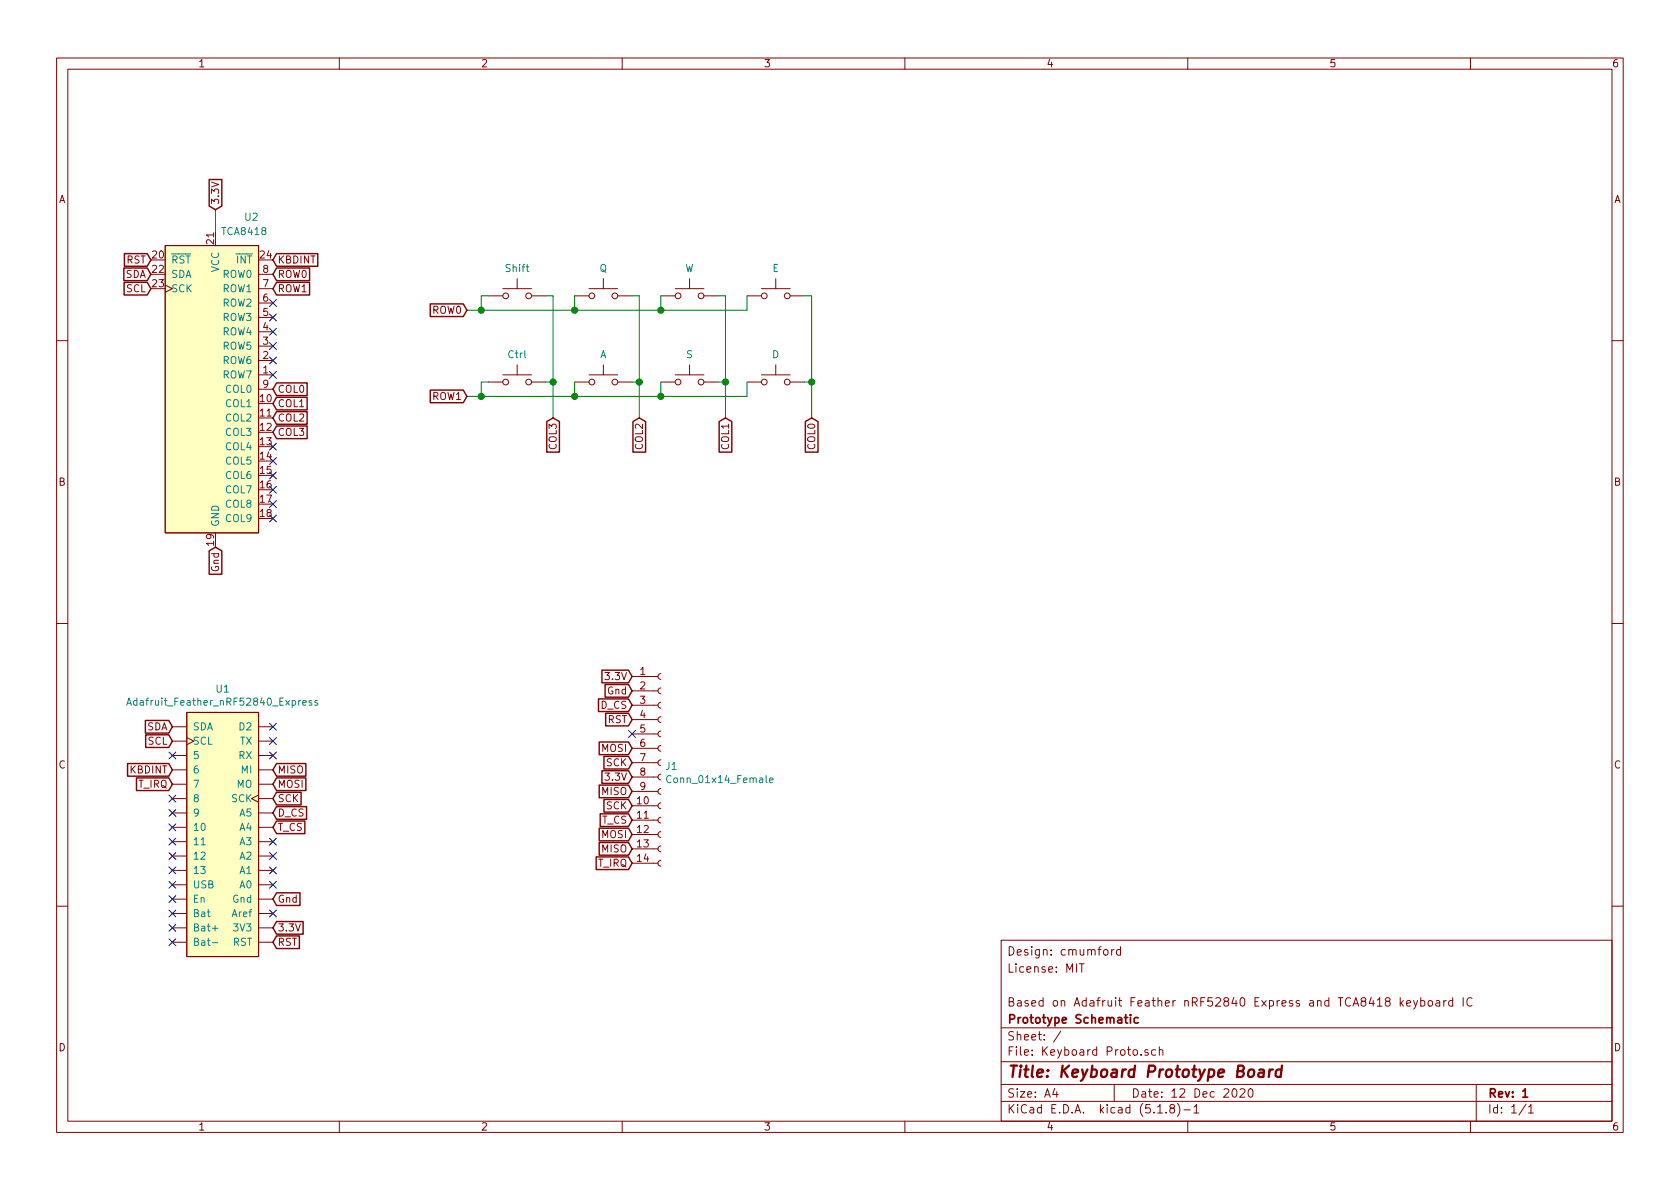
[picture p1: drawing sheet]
<svg xmlns="http://www.w3.org/2000/svg" width="297mm" height="210mm" viewBox="0 0 297 210" stroke-linecap="round" stroke-linejoin="round" font-family="sans-serif">
<g fill="none" stroke="#840000" stroke-width=".18">
<path d="M10 10.3h277v189.9h-277zM12 12.2h273v186.1h-273zM60 10.3v1.9M110 10.3v1.9M160 10.3v1.9M210 10.3v1.9M260 10.3v1.9M29.2 43.4h16.5v50.8h-16.5zM29.2 50.4l1.3 .6-1.3 .7M45.7 58.7h2.6M45.7 56.1h2.6M45.7 53.6h2.6"/>
<path d="M45.7 51h2.6M45.7 48.5h2.6M86.4 52.3h2.5M88.9 51h5.1M91.4 49.3v1.7M94 52.3h2.5M101.6 52.3h2.5M104.1 51h5.1M106.7 49.3v1.7M109.2 52.3h2.6M116.8 52.3h2.6M119.4 51h5.1"/>
<path d="M121.9 49.3v1.7M124.5 52.3h2.5M132.1 52.3h2.5M134.6 51h5.1M137.2 49.3v1.7M139.7 52.3h2.5M10 60.2h2M45.7 66.3h2.6M45.7 63.7h2.6M45.7 61.2h2.6M45.7 68.8h2.6M86.4 67.6h2.5"/>
<path d="M88.9 66.3h5.1M91.4 64.5v1.8M94 67.6h2.5M101.6 67.6h2.5M104.1 66.3h5.1M106.7 64.5v1.8M109.2 67.6h2.6M116.8 67.6h2.6M119.4 66.3h5.1M121.9 64.5v1.8M124.5 67.6h2.5M132.1 67.6h2.5"/>
<path d="M134.6 66.3h5.1M137.2 64.5v1.8M139.7 67.6h2.5M285 60.2h2M10 110.3h2M111.8 119.6h4.5M116.8 119.1l-.3 .1-.2 .4 .1 .3 .4 .2M285 110.3h2M30.5 128.5h2.5M30.5 131.1h2.5M30.5 138.7h2.5M30.5 136.1h2.5"/>
<path d="M30.5 133.6h2.5M33 126h12.7v43.2h-12.7zM33 130.4l1.3 .7-1.3 .6M45.7 128.5h2.6M45.7 131.1h2.6M45.7 138.7h2.6M45.7 136.1h2.6M45.7 133.6h2.6M111.8 139.9h4.5M111.8 137.4h4.5M111.8 134.9h4.5M111.8 132.3h4.5"/>
<path d="M111.8 129.8h4.5M111.8 127.2h4.5M111.8 124.7h4.5M111.8 122.2h4.5M116.8 139.4l-.3 .1-.2 .4 .1 .4 .4 .2M116.8 136.9l-.3 .1-.2 .3 .1 .4 .4 .2M116.8 134.4l-.3 .1-.2 .3 .1 .4 .4 .2M116.8 131.8l-.3 .1-.2 .4 .1 .3 .4 .2M116.8 129.3l-.3 .1-.2 .3 .1 .4 .4 .2M116.8 126.7l-.3 .1-.2 .4 .1 .4 .4 .2M116.8 124.2l-.3 .1-.2 .3 .1 .4 .4 .2M116.8 121.7l-.3 .1-.2 .3 .1 .4 .4 .2"/>
<path d="M30.5 151.4h2.5M30.5 153.9h2.5M30.5 156.5h2.5M30.5 159h2.5M30.5 148.8h2.5M30.5 146.3h2.5M30.5 143.8h2.5M30.5 141.2h2.5M45.7 140.6l-1.3 .6 1.3 .7M45.7 151.4h2.6M45.7 153.9h2.6M45.7 156.5h2.6"/>
<path d="M45.7 159h2.6M45.7 148.8h2.6M45.7 146.3h2.6M45.7 143.8h2.6M45.7 141.2h2.6M111.8 152.6h4.5M111.8 150.1h4.5M111.8 147.6h4.5M111.8 145h4.5M111.8 142.5h4.5M116.8 152.1l-.3 .1-.2 .4 .1 .4 .4 .2M116.8 149.6l-.3 .1-.2 .3 .1 .4 .4 .2"/>
<path d="M116.8 147.1l-.3 .1-.2 .3 .1 .4 .4 .2M116.8 144.5l-.3 .1-.2 .4 .1 .3 .4 .2M116.8 142l-.3 .1-.2 .3 .1 .4 .4 .2M10 160.2h2M30.5 161.5h2.5M30.5 164.1h2.5M30.5 166.6h2.5M45.7 161.5h2.6M45.7 164.1h2.6M45.7 166.6h2.6M177 166.3h108v32h-108zM190.8 170.4h.9"/>
<path d="M191.3 170.4v1.5M195.2 168l.2-.1 .4 .1v.8l-.2 .1-.4-.1zM196.5 167.9v1M197 167.9l-.5 .3M198.1 168l-.4-.1-.3 .3 .1 .6 .2 .1 .4-.1M198.1 167.4v1.5M247.6 176.4v1.5M247.7 177.4l.4 .5M248.1 176.9l-.5 .6M248.7 177.4l.7-.1v-.3l-.5-.1-.2 .2 .1 .7h.6M249.9 176.9l.4 1M250.6 176.9l-.5 1.4-.2 .1"/>
<path d="M251.2 177l.4-.1 .3 .3v.6l-.3 .1-.4-.1M251.2 176.4v1.5M252.6 177.1l.2-.2 .4 .2v.7l-.2 .1-.4-.1zM253.9 177h.6l.1 .9M254.6 177.3l-.5 .1-.3 .2 .3 .3 .5-.1M255.3 176.9v1M255.7 176.9l-.4 .3M256.8 177l-.4-.1-.3 .3 .1 .6 .2 .1 .4-.1M256.8 176.4v1.5M258.7 176.4v1.5M260.3 176.6a.59 .59 0 0 0-.8 0 .59 .59 0 0 0-.1 .7 .56 .56 0 0 0 .2 .5 .56 .56 0 0 0 .7 0M285 160.2h2"/>
<path d="M60 198.3v1.9M110 198.3v1.9M160 198.3v1.9M177 194.8h108M177 191.8h108M177 187.8h108M177 181.8h108M186.5 192.5l-.4 1h1M186.8 193v1M187.6 182.3l-1.3 2M197 191.8v3M201.8 186.5v.1"/>
<path d="M203 185.7l-.4-.1-.2 .2 .1 .2 .5 .2v.3h-.6M204.3 185.7l-.4-.1-.3 .3 .1 .6 .2 .1 .4-.1M204.7 196.8h.8M205 185.7l.2-.1 .3 .1 .1 .9M205 185.1v1.5M206.2 196.7v.1M207.1 196l-.3-.3 .2-.3a.48 .48 0 0 1 .6 .1l-.1 .4a.52 .52 0 0 0-.6 .2 .52 .52 0 0 0 .1 .6l.4 .1 .2-.1 .1-.4-.3-.3M208.2 195.1a1.71 1.71 0 0 1 0 2.3M209.3 196.3h1.2M210 198.3v1.9M211.1 195.8l.4-.5v1.5M211.1 196.8h.9"/>
<path d="M218 192.7l.2-.2a.8 .8 0 0 1 .5 .8 .8 .8 0 0 1-.5 .7l-.2-.1-.2-.4zM219.3 192.7l.2-.2h.3l.3 .5-.9 1h.9M220.8 192.7l.4-.2a.94 .94 0 0 1 0 1.5 .79 .79 0 0 1-.4-1.3zM260 198.3v1.9M261 191.8v6.5M269.8 195.2l-1.2 2M270.3 195.8l.4-.5v1.5M270.3 196.8h.8"/>
<circle cx="89.4" cy="52.3" r=".51"/>
<circle cx="93.5" cy="52.3" r=".51"/>
<circle cx="104.6" cy="52.3" r=".51"/>
<circle cx="108.7" cy="52.3" r=".51"/>
<circle cx="119.9" cy="52.3" r=".51"/>
<circle cx="124" cy="52.3" r=".51"/>
<circle cx="135.1" cy="52.3" r=".51"/>
<circle cx="139.2" cy="52.3" r=".51"/>
<circle cx="89.4" cy="67.6" r=".51"/>
<circle cx="93.5" cy="67.6" r=".51"/>
<circle cx="104.6" cy="67.6" r=".51"/>
<circle cx="108.7" cy="67.6" r=".51"/>
<circle cx="119.9" cy="67.6" r=".51"/>
<circle cx="124" cy="67.6" r=".51"/>
<circle cx="135.1" cy="67.6" r=".51"/>
<circle cx="139.2" cy="67.6" r=".51"/>
</g>
<path d="M199.9 179.4v.2M199.9 179.9v1M201.2 180l-.4-.1-.3 .3 .1 .6 .2 .1 .4-.1M269.2 193l.5-.5v1.5M269.2 194h.9" fill="none" stroke="#840000" stroke-width=".3"/>
<path d="M222.7 189.2h.7v1.2M223.5 189.6l-.7 .1a.4 .4 0 0 0-.3 .3 .4 .4 0 0 0 .2 .4l.7-.1M224.5 189.1l-.2 1.3M225.1 189.1a.55 .55 0 0 0-.7 .4M226.6 189.2a.68 .68 0 0 0-1 .3v.8l.3 .1 .5-.1M226.7 188.4l-.3 2" fill="none" stroke="#840000" stroke-width=".41"/>
<g fill="#ffffc2" stroke="#ffffc2" stroke-width=".18">
<path d="M33 126h12.7v43.2h-12.7z"/>
<path d="M29.2 43.4h16.5v50.8h-16.5z"/>
</g>
<path d="M22.4 124.7l.4-1.3 .4 1.3M22.5 124.4h.6M53.5 124.3l.7-.1-.1-.3h-.4l-.2 .1 .1 .7h.5M55.1 123.9h-.3l-.2 .1 .1 .2 .4 .2v.3h-.5M56.1 123.9h-.3l-.1 .1v.2l.4 .2v.3h-.4M118.6 137.3a.6 .6 0 0 0-.8 .4 .6 .6 0 0 0 .6 .7l.2-.1M136.1 138l.6-.1-.1-.3h-.4l-.1 .1v.6h.5M37.5 164.2h1M37.5 166.7h1" fill="none" stroke="#008484" stroke-width=".18"/>
<g fill="none" stroke="#008400" stroke-width=".18">
<path d="M38.1 37.1v3.8M86.4 52.3h-1.3v2.6M96.5 52.3h1.3v21.6M101.6 52.3v2.6M111.8 52.3h1.2v21.6M116.8 52.3v2.6M127 52.3h1.3v21.6M132.1 52.3v2.6h-49.6M142.2 52.3h1.3v21.6M86.4 67.6h-1.3v2.5M96.5 67.6h1.3M101.6 67.6v2.5"/>
<path d="M111.8 67.6h1.2M116.8 67.6v2.5M127 67.6h1.3M132.1 67.6v2.5h-49.6M142.2 67.6h1.3"/>
</g>
<g fill="none" stroke="#840000" stroke-width=".25">
<path d="M37 31.7h2.2v4.7l-1.1 .7-1.1-.7zM21.9 47.4h4.1l.7 1.1-.7 1.1h-4.1zM21.9 49.9h4.1l.7 1.1-.7 1.2h-4.1zM22 44.9h4l.7 1.1-.7 1.1h-4zM48.9 47.4h5.8v2.2h-5.8l-.6-1.1zM48.9 49.9h5.8v2.3h-5.8l-.6-1.2zM48.9 44.9h7.3v2.2h-7.3l-.6-1.1zM76.1 53.7h5.8l.6 1.2-.6 1.1h-5.8zM48.9 72.8h5.4v2.2h-5.4l-.6-1.1zM48.9 75.3h5.4v2.3h-5.4l-.6-1.2zM48.9 70.3h5.4v2.2h-5.4l-.6-1.1zM48.9 67.7h5.4v2.2h-5.4l-.6-1.1z"/>
<path d="M76.1 69h5.8l.6 1.1-.6 1.1h-5.8zM96.7 74.5l1.1-.6 1.1 .6v5.5h-2.2zM111.9 74.5l1.1-.6 1.1 .6v5.5h-2.2zM127.2 74.5l1.1-.6 1.1 .6v5.5h-2.2zM142.4 74.5l1.1-.6 1.1 .6v5.5h-2.2zM37 97.4l1.1-.6 1.1 .6v4.1h-2.2zM106.4 118.5h4.7l.7 1.1-.7 1.1h-4.7zM22.6 135h7.2l.7 1.1-.7 1.2h-7.2zM24.1 137.6h5.7l.7 1.1-.7 1.1h-5.7zM25.7 127.4h4.1l.7 1.1-.7 1.1h-4.1zM25.8 129.9h4l.7 1.2-.7 1.1h-4zM48.9 135h5.2v2.3h-5.2l-.6-1.2z"/>
<path d="M48.9 137.6h5.2v2.2h-5.2l-.6-1.1zM105.8 123.6h5.3l.7 1.1-.7 1.1h-5.3zM105.9 131.2h5.2l.7 1.1-.7 1.1h-5.2zM105.9 138.8h5.2l.7 1.1-.7 1.2h-5.2zM106.4 136.3h4.7l.7 1.1-.7 1.1h-4.7zM106.8 133.8h4.3l.7 1.1-.7 1.1h-4.3zM107 121.1h4.1l.7 1.1-.7 1.1h-4.1zM107.1 126.1h4l.7 1.1-.7 1.2h-4zM48.9 145.2h5v2.2h-5l-.6-1.1zM48.9 157.9h4.1v2.2h-4.1l-.6-1.1zM48.9 140.1h4.3v2.2h-4.3l-.6-1.1zM48.9 142.6h5.3v2.3h-5.3l-.6-1.1z"/>
<path d="M105.4 151.5h5.7l.7 1.1-.7 1.2h-5.7zM105.9 146.5h5.2l.7 1.1-.7 1.1h-5.2zM105.9 149h5.2l.7 1.1-.7 1.1h-5.2zM106.1 143.9h5l.7 1.1-.7 1.1h-5zM106.8 141.4h4.3l.7 1.1-.7 1.1h-4.3zM48.9 163h4.7v2.2h-4.7l-.6-1.1zM48.9 165.5h4v2.2h-4l-.6-1.1z"/>
</g>
<g fill="#008400" stroke="#008400" stroke-width=".25">
<circle cx="116.8" cy="70.1" r=".51"/>
<circle cx="128.3" cy="67.6" r=".51"/>
<circle cx="113" cy="67.6" r=".51"/>
<circle cx="85.1" cy="54.9" r=".51"/>
<circle cx="116.8" cy="54.9" r=".51"/>
<circle cx="101.6" cy="54.9" r=".51"/>
<circle cx="101.6" cy="70.1" r=".51"/>
<circle cx="97.8" cy="67.6" r=".51"/>
<circle cx="85.1" cy="70.1" r=".51"/>
<circle cx="143.5" cy="67.6" r=".51"/>
</g>
<g fill="none" stroke="#000084" stroke-width=".18">
<path d="M47.7 53l1.2 1.2M47.7 55.5l1.2 1.2M47.7 58.1l1.2 1.2M48.9 53l-1.2 1.2M48.9 55.5l-1.2 1.2M48.9 58.1l-1.2 1.2M47.7 60.6l1.2 1.2M47.7 63.1l1.2 1.3M47.7 65.7l1.2 1.2M47.7 78.4l1.2 1.2M48.9 60.6l-1.2 1.2M48.9 63.1l-1.2 1.3"/>
<path d="M48.9 65.7l-1.2 1.2M48.9 78.4l-1.2 1.2M47.7 80.9l1.2 1.2M47.7 83.5l1.2 1.2M47.7 86l1.2 1.2M47.7 88.5l1.2 1.3M47.7 91.1l1.2 1.2M48.9 80.9l-1.2 1.2M48.9 83.5l-1.2 1.2M48.9 86l-1.2 1.2M48.9 88.5l-1.2 1.3M48.9 91.1l-1.2 1.2"/>
<path d="M29.9 133l1.2 1.2M31.1 133l-1.2 1.2M47.7 127.9l1.2 1.2M47.7 130.4l1.2 1.3M47.7 133l1.2 1.2M48.9 127.9l-1.2 1.2M48.9 130.4l-1.2 1.3M48.9 133l-1.2 1.2M111.2 129.2l1.2 1.2M112.4 129.2l-1.2 1.2M29.9 145.7l1.2 1.2M29.9 140.6l1.2 1.2"/>
<path d="M29.9 143.1l1.2 1.3M29.9 148.2l1.2 1.2M29.9 150.8l1.2 1.2M29.9 153.3l1.2 1.2M29.9 155.8l1.2 1.3M29.9 158.4l1.2 1.2M31.1 145.7l-1.2 1.2M31.1 140.6l-1.2 1.2M31.1 143.1l-1.2 1.3M31.1 148.2l-1.2 1.2M31.1 150.8l-1.2 1.2M31.1 153.3l-1.2 1.2"/>
<path d="M31.1 155.8l-1.2 1.3M31.1 158.4l-1.2 1.2M47.7 148.2l1.2 1.2M47.7 150.8l1.2 1.2M47.7 153.3l1.2 1.2M47.7 155.8l1.2 1.3M48.9 148.2l-1.2 1.2M48.9 150.8l-1.2 1.2M48.9 153.3l-1.2 1.2M48.9 155.8l-1.2 1.3M29.9 160.9l1.2 1.2M29.9 163.5l1.2 1.2"/>
<path d="M29.9 166l1.2 1.2M31.1 160.9l-1.2 1.2M31.1 163.5l-1.2 1.2M31.1 166l-1.2 1.2M47.7 160.9l1.2 1.2M48.9 160.9l-1.2 1.2"/>
</g>
<text font-size="2.8" fill="#840000" x="178" y="190.5">Title: Keyboard Prototype Board</text>
<g font-size="2.1" fill="#840000">
<text x="178" y="172">License: MIT</text>
<text x="178" y="169">Design: cmumford</text>
<text x="178" y="178">Based on Adafruit Feather nRF52840 Express and TCA8418 keyboard IC</text>
<text x="178" y="184">Sheet: /</text>
<text x="178" y="181">Prototype Schematic</text>
<text x="178" y="186.7">File: Keyboard Proto.sch</text>
<text x="178" y="196.9">KiCad E.D.A. kicad (5.1.8)-1</text>
<text x="178" y="194.1">Size: A4</text>
<text x="200" y="194.1">Date: 12 Dec 2020</text>
<text x="263" y="194.1">Rev: 1</text>
<text x="263" y="196.9">Id: 1/1</text>
</g>
<g font-size="1.8" fill="#840000">
<text x="35" y="11.9">1</text>
<text x="85" y="11.9">2</text>
<text x="135" y="11.9">3</text>
<text x="185" y="11.9">4</text>
<text x="235" y="11.9">5</text>
<text x="285" y="11.9">6</text>
<text x="10.4" y="35.9">A</text>
<text x="285.4" y="35.9">A</text>
<text x="38.7" y="36.3" transform="rotate(-90 38.7 36.3)">3.3V</text>
<text x="22.4" y="46.6">RST</text>
<text x="27" y="45.7">20</text>
<text x="37.8" y="43.1" transform="rotate(-90 37.8 43.1)">21</text>
<text x="46" y="45.7">24</text>
<text x="49" y="46.6">KBDINT</text>
<text x="22.1" y="49.1">SDA</text>
<text x="22.4" y="51.7">SCL</text>
<text x="27" y="48.3">22</text>
<text x="27" y="50.8">23</text>
<text x="46.5" y="53.3">6</text>
<text x="46.5" y="50.8">7</text>
<text x="46.5" y="48.3">8</text>
<text x="49" y="49.1">ROW0</text>
<text x="49" y="51.7">ROW1</text>
<text x="46.5" y="58.4">4</text>
<text x="46.5" y="55.9">5</text>
<text x="76.5" y="55.5">ROW0</text>
<text x="46.5" y="63.5">2</text>
<text x="46.5" y="61">3</text>
<text x="46" y="71.1">10</text>
<text x="46.5" y="66">1</text>
<text x="46.5" y="68.6">9</text>
<text x="49" y="69.5">COL0</text>
<text x="76.5" y="70.7">ROW1</text>
<text x="46" y="73.7">11</text>
<text x="46" y="76.2">12</text>
<text x="49" y="74.5">COL2</text>
<text x="49" y="77.1">COL3</text>
<text x="49" y="72">COL1</text>
<text x="46" y="78.7">13</text>
<text x="46" y="81.3">14</text>
<text x="46" y="83.8">15</text>
<text x="98.4" y="79.4" transform="rotate(-90 98.4 79.4)">COL3</text>
<text x="113.7" y="79.4" transform="rotate(-90 113.7 79.4)">COL2</text>
<text x="128.9" y="79.4" transform="rotate(-90 128.9 79.4)">COL1</text>
<text x="144.1" y="79.4" transform="rotate(-90 144.1 79.4)">COL0</text>
<text x="10.4" y="85.9">B</text>
<text x="46" y="86.4">16</text>
<text x="46" y="88.9">17</text>
<text x="285.4" y="85.9">B</text>
<text x="46" y="91.4">18</text>
<text x="37.8" y="96.5" transform="rotate(-90 37.8 96.5)">19</text>
<text x="38.7" y="101.1" transform="rotate(-90 38.7 101.1)">Gnd</text>
<text x="113.2" y="119.4">1</text>
<text x="106.2" y="125.3">D_CS</text>
<text x="107.3" y="120.3">3.3V</text>
<text x="107.4" y="122.8">Gnd</text>
<text x="113.2" y="121.9">2</text>
<text x="113.2" y="124.5">3</text>
<text x="26" y="129.2">SDA</text>
<text x="26.2" y="131.7">SCL</text>
<text x="107.4" y="127.9">RST</text>
<text x="113.2" y="127">4</text>
<text x="113.2" y="129.5">5</text>
<text x="10.4" y="135.9">C</text>
<text x="23" y="136.8">KBDINT</text>
<text x="49" y="136.8">MISO</text>
<text x="106.5" y="133">MOSI</text>
<text x="107.2" y="135.5">SCK</text>
<text x="113.2" y="132.1">6</text>
<text x="113.2" y="134.6">7</text>
<text x="113.2" y="137.2">8</text>
<text x="285.4" y="135.9">C</text>
<text x="24.5" y="139.3">T_IRQ</text>
<text x="49" y="141.9">SCK</text>
<text x="49" y="139.3">MOSI</text>
<text x="106.5" y="140.6">MISO</text>
<text x="107.2" y="143.1">SCK</text>
<text x="107.3" y="138">3.3V</text>
<text x="112.7" y="142.2">10</text>
<text x="113.2" y="139.7">9</text>
<text x="49" y="146.9">T_CS</text>
<text x="49" y="144.4">D_CS</text>
<text x="106.5" y="148.2">MOSI</text>
<text x="106.5" y="145.7">T_CS</text>
<text x="112.7" y="144.8">11</text>
<text x="112.7" y="147.3">12</text>
<text x="112.7" y="149.9">13</text>
<text x="105.8" y="153.3">T_IRQ</text>
<text x="106.5" y="150.7">MISO</text>
<text x="112.7" y="152.4">14</text>
<text x="49" y="159.6">Gnd</text>
<text x="49" y="164.7">3.3V</text>
<text x="49" y="167.3">RST</text>
<text x="10.4" y="185.9">D</text>
<text x="285.4" y="185.9">D</text>
<text x="35" y="199.9">1</text>
<text x="85" y="199.9">2</text>
<text x="135" y="199.9">3</text>
<text x="185" y="199.9">4</text>
<text x="235" y="199.9">5</text>
<text x="285" y="199.9">6</text>
</g>
<g font-size="1.8" fill="#008484">
<text x="39.4" y="41.6">TCA8418</text>
<text x="43.3" y="39">U2</text>
<text x="30.2" y="46.6">RST</text>
<text x="41.9" y="46.6">INT</text>
<text x="30.2" y="49.1">SDA</text>
<text x="30.2" y="51.7">SCK</text>
<text x="38.7" y="48.2" transform="rotate(-90 38.7 48.2)">VCC</text>
<text x="39.4" y="51.7">ROW1</text>
<text x="39.4" y="49.1">ROW0</text>
<text x="89.5" y="48.1">Shift</text>
<text x="106" y="48.1">Q</text>
<text x="121.1" y="48.1">W</text>
<text x="136.6" y="48.1">E</text>
<text x="39.4" y="59.3">ROW4</text>
<text x="39.4" y="56.8">ROW3</text>
<text x="39.4" y="54.2">ROW2</text>
<text x="39.4" y="64.4">ROW6</text>
<text x="39.4" y="61.8">ROW5</text>
<text x="89.9" y="63.3">Ctrl</text>
<text x="106" y="63.3">A</text>
<text x="121.3" y="63.3">S</text>
<text x="136.5" y="63.3">D</text>
<text x="39.4" y="66.9">ROW7</text>
<text x="40" y="69.5">COL0</text>
<text x="40" y="72">COL1</text>
<text x="40" y="74.5">COL2</text>
<text x="40" y="77.1">COL3</text>
<text x="40" y="79.6">COL4</text>
<text x="40" y="82.2">COL5</text>
<text x="40" y="84.7">COL6</text>
<text x="40" y="87.2">COL7</text>
<text x="40" y="89.8">COL8</text>
<text x="38.7" y="93.2" transform="rotate(-90 38.7 93.2)">GND</text>
<text x="40" y="92.3">COL9</text>
<text x="23.7" y="124.8">Adafruit_Feather_nRF52840_Express</text>
<text x="38.3" y="122.5">U1</text>
<text x="34" y="129.2">SDA</text>
<text x="34" y="131.7">SCL</text>
<text x="42.4" y="131.7">TX</text>
<text x="42.4" y="129.2">D2</text>
<text x="34" y="134.2">5</text>
<text x="34" y="136.8">6</text>
<text x="42.2" y="134.2">RX</text>
<text x="42.7" y="136.8">MI</text>
<text x="117.8" y="136.2">J1</text>
<text x="34" y="139.3">7</text>
<text x="34" y="141.9">8</text>
<text x="41" y="141.9">SCK</text>
<text x="41.9" y="139.3">MO</text>
<text x="118.5" y="138.5">Conn_01x14_Female</text>
<text x="34" y="144.4">9</text>
<text x="34" y="146.9">10</text>
<text x="34" y="149.5">11</text>
<text x="42.4" y="149.5">A3</text>
<text x="42.4" y="146.9">A4</text>
<text x="42.4" y="144.4">A5</text>
<text x="34" y="152">12</text>
<text x="34" y="154.6">13</text>
<text x="42.4" y="154.6">A1</text>
<text x="42.4" y="152">A2</text>
<text x="34" y="157.1">USB</text>
<text x="34" y="159.6">En</text>
<text x="41.2" y="159.6">Gnd</text>
<text x="42.4" y="157.1">A0</text>
<text x="34" y="162.2">Bat</text>
<text x="34" y="164.7">Bat+</text>
<text x="34" y="167.3">Bat-</text>
<text x="41.2" y="167.3">RST</text>
<text x="41.2" y="162.2">Aref</text>
<text x="41.6" y="164.7">3V3</text>
</g>
</svg>
